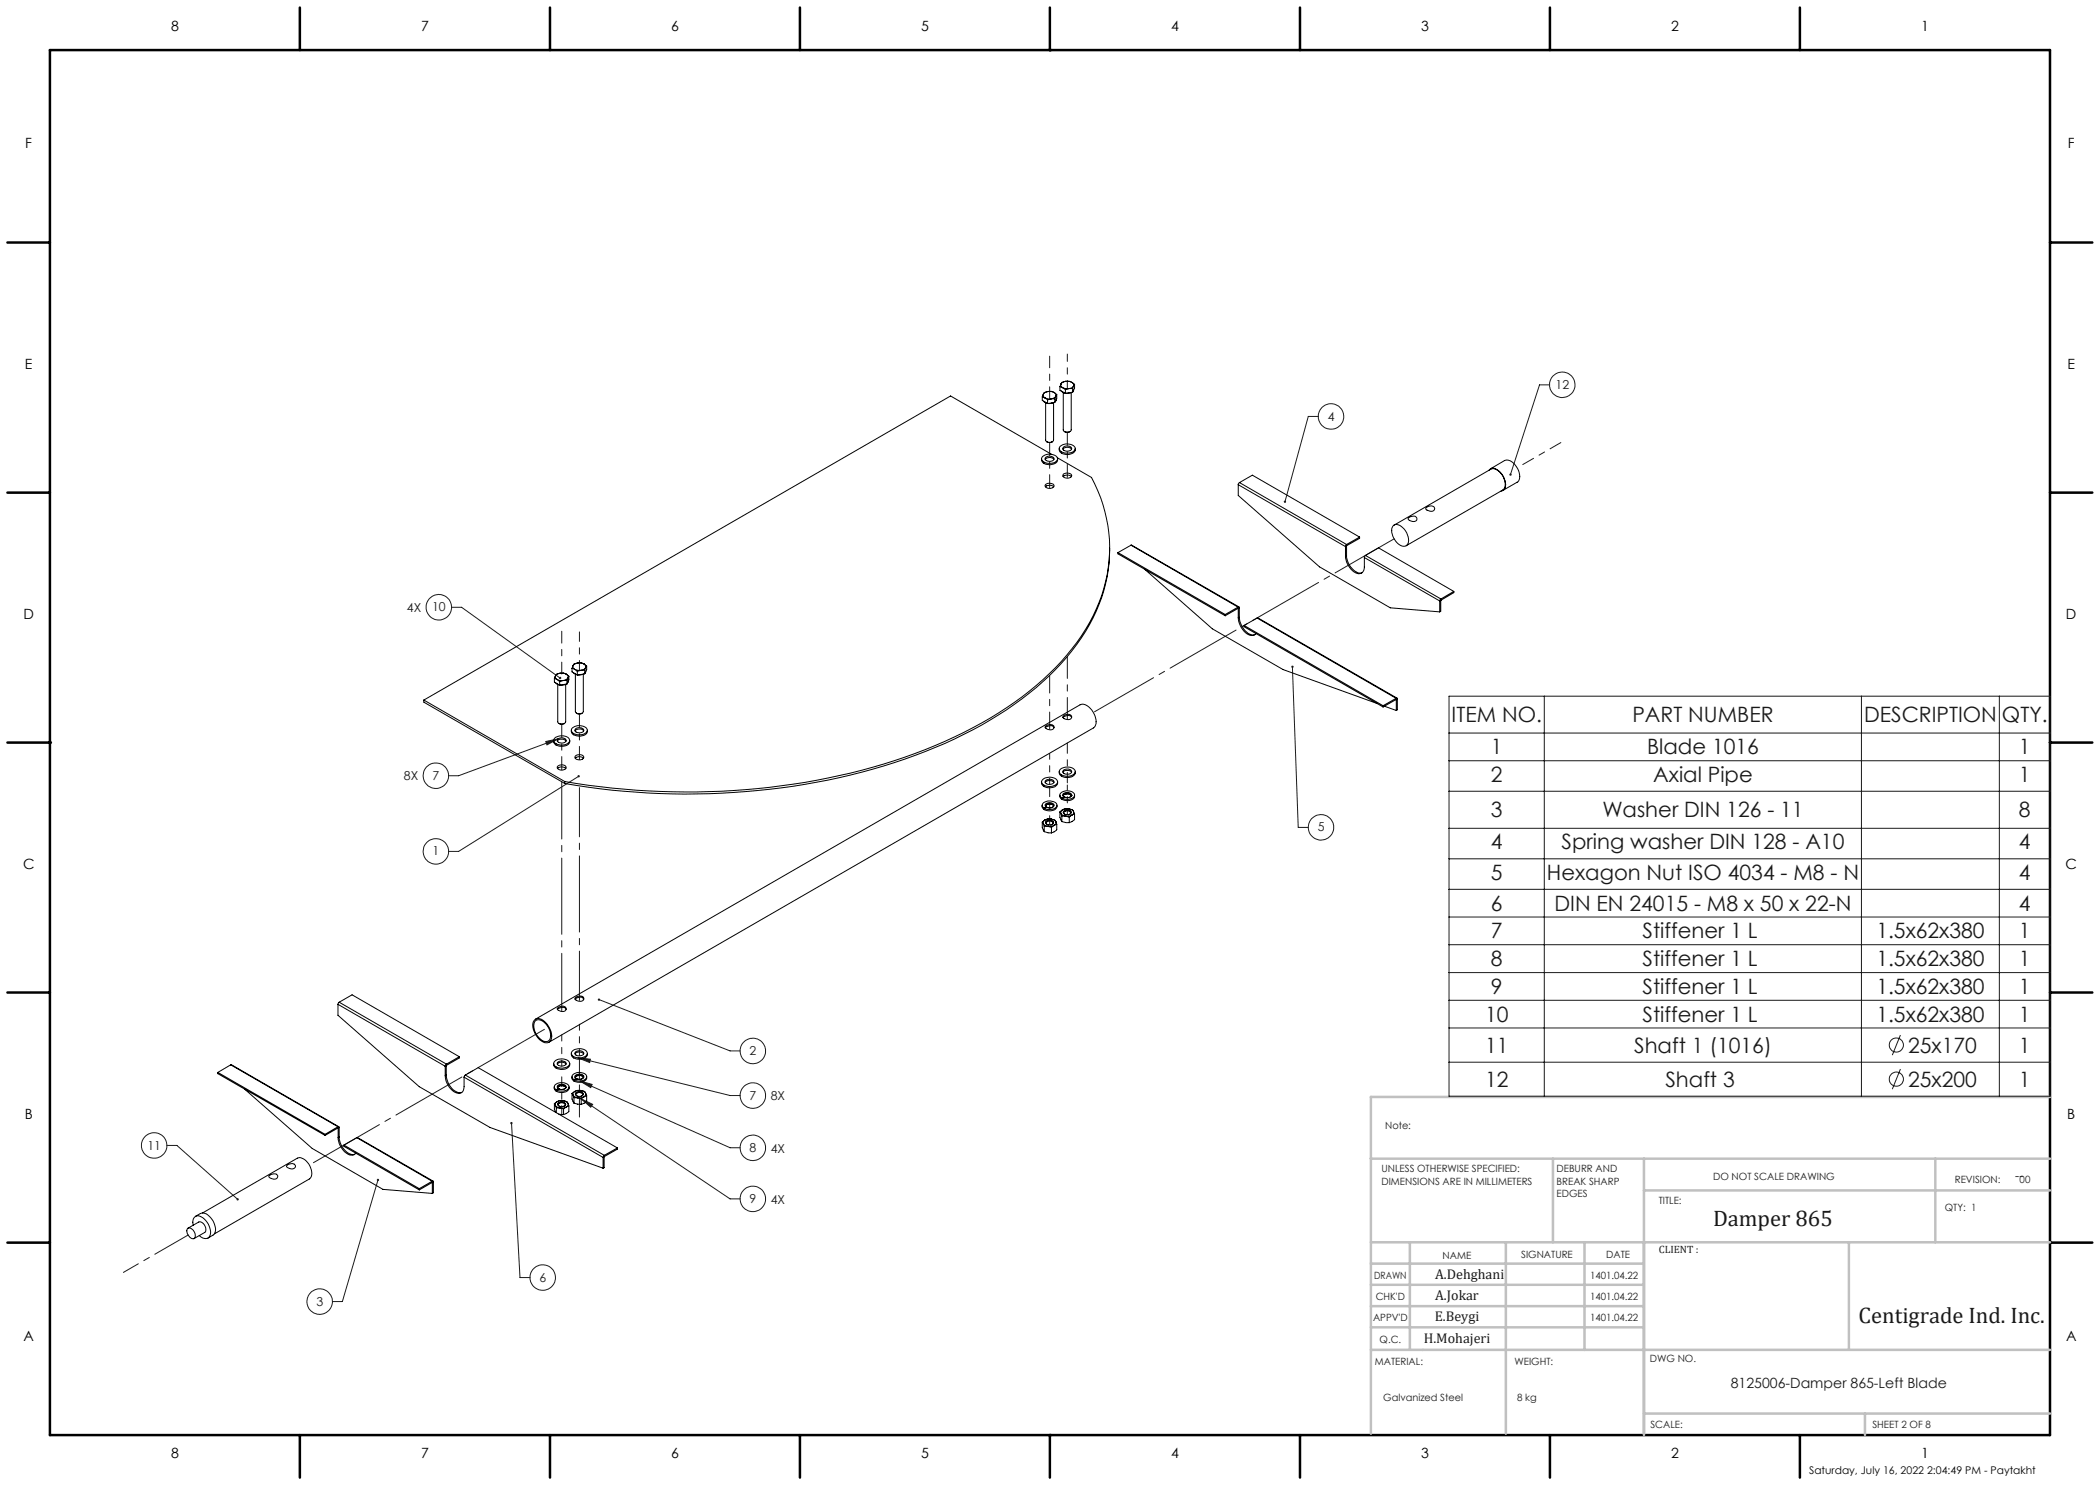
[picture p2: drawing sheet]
<svg xmlns="http://www.w3.org/2000/svg" width="420mm" height="297mm" viewBox="0 0 420 297" stroke-linecap="round" stroke-linejoin="round" font-family="sans-serif">
<g fill="none" stroke="#000" stroke-width=".5">
<path d="M10 10h400v277h-400zM60 1.5v8.5M110 1.5v8.5M160 1.5v8.5M210 10h.1M210 1.5v8.5M260 1.5v8.5M310 1.5v8.5M360 1.5v8.5M1.5 48.5h8.5M410 48.5h8.5M1.5 98.5h8.5"/>
<path d="M410 98.5h8.5M1.5 148.5h8.5M10 148.5h.1M410 148.5h.1M410 148.5h8.5M1.5 198.5h8.5M410 198.5h8.5M1.5 248.5h8.5M410 248.5h8.5M60 287v8.5M110 287v8.5M160 287v8.5"/>
<path d="M210 287h.1M210 287v8.5M260 287v8.5M310 287v8.5M360 287v8.5"/>
</g>
<g fill="none" stroke="#c0c0c0" stroke-width=".5">
<path d="M410 219.4h-135.8v67.3M274.2 231.7h135.8M310.6 231.7v16.8M328.8 231.7v55.3M328.8 238.1h81.2M387.1 231.7v16.8M274.2 248.5h135.8M274.2 257h54.6M274.2 252.7h54.6M282 248.5v21.5M301.2 248.5v38.2M316.9 248.5v21.5"/>
<path d="M369.8 248.5v21.5M274.2 265.5h54.6M274.2 261.2h54.6M274.2 270h135.8M328.8 282.7h81.2M373 282.7v4.3"/>
</g>
<g fill="none" stroke="#191924" stroke-width=".2">
<path d="M309.9 77h-2l-5.8 17.9M263.7 83.3h-2l-4.7 17M90.3 121.5h2l19.7 14.1M258.5 133.3l1.1 32.2h2.1M289.8 139.2h120.2v80h-120.2zM308.9 139.2v80M372.3 139.2v80M399.9 139.2v80M109.1 148.3l2.5-.5-2.2 1.2zM111.6 147.8l-19.9 7.3h-2M115.7 155.3l-24 15h-2M289.8 146.6h120.2"/>
<path d="M289.8 152.1h120.2M289.8 158.3h120.2M289.8 165.7h120.2M289.8 171.8h120.2M289.8 177.9h120.2M119.8 199.9l26.2 10.3h2M289.8 183.4h120.2M289.8 188.9h120.2M289.8 194.5h120.2M115.6 211.6l30.4 7.5h2M115.6 211.6l2.5 .2-.2 .7zM116 216.2l30 13.3h2"/>
<path d="M116 216.2l2.4 .7-.3 .6zM116.2 219.8l2.3 1.1-.4 .5zM116.2 219.8l29.8 20h2M289.8 200.1h120.2M289.8 205.6h120.2M289.8 212.4h120.2M380.1 207l-1.6 4M380.1 213.8l-1.6 4M33.4 229.1h2l12.1 10.8M75.6 236l-7.1 24.3h-2M102.3 224.6l1.7 30.9h2"/>
<circle cx="312.5" cy="77" r="2.54"/>
<circle cx="266.2" cy="83.3" r="2.55"/>
<circle cx="87.8" cy="121.5" r="2.55"/>
<circle cx="87.2" cy="155.1" r="2.55"/>
<circle cx="87.2" cy="170.3" r="2.55"/>
<circle cx="264.2" cy="165.5" r="2.55"/>
<circle cx="150.6" cy="219.1" r="2.55"/>
<circle cx="150.6" cy="210.2" r="2.55"/>
<circle cx="379.3" cy="209" r="1.42"/>
<circle cx="379.3" cy="215.8" r="1.41"/>
<circle cx="30.8" cy="229.1" r="2.55"/>
<circle cx="150.6" cy="239.8" r="2.55"/>
<circle cx="150.6" cy="229.6" r="2.55"/>
<circle cx="108.6" cy="255.5" r="2.55"/>
<circle cx="63.9" cy="260.3" r="2.55"/>
</g>
<path d="M61.9 233l47.8-27.6" fill="none" stroke="#191924" stroke-width=".2" stroke-dasharray="15.2 1.3 1.3 1.3" stroke-dashoffset="-.9"/>
<path d="M37.7 247l-13 7.5" fill="none" stroke="#191924" stroke-width=".2" stroke-dasharray="15.2 1.3 1.3 1.3" stroke-dashoffset="7.5"/>
<path d="M278.8 107.8l-59.9 34.6" fill="none" stroke="#191924" stroke-width=".2" stroke-dasharray="15.2 1.3 1.3 1.3" stroke-dashoffset="1.6"/>
<path d="M304.6 92.9l7.6-4.4" fill="none" stroke="#191924" stroke-width=".2" stroke-dasharray="15.2 1.3 1.3 1.3" stroke-dashoffset="12.7"/>
<path d="M209.9 71.2v8.5M112.4 126.2v8.6" fill="none" stroke="#191924" stroke-width=".2" stroke-dasharray="15.2 1.3 1.3 1.3" stroke-dashoffset="12.9"/>
<path d="M115.9 126.4v7.6M112.4 215.4v7.7" fill="none" stroke="#191924" stroke-width=".2" stroke-dasharray="15.2 1.3 1.3 1.3" stroke-dashoffset="13.3"/>
<path d="M209.9 97.6v-9.1M213.5 95.5v-9M112.4 154v-9.2M115.9 151.9v-9.1" fill="none" stroke="#191924" stroke-width=".2" stroke-dasharray="15.2 1.3 1.3 1.3" stroke-dashoffset="12.6"/>
<path d="M112.4 207v6.2M115.9 204.8v6.3" fill="none" stroke="#191924" stroke-width=".2" stroke-dasharray="15.2 1.3 1.3 1.3" stroke-dashoffset="14"/>
<path d="M115.9 211.8v11.6" fill="none" stroke="#191924" stroke-width=".2" stroke-dasharray="15.2 1.3 1.3 1.3" stroke-dashoffset="11.3"/>
<path d="M213.5 70.8v6.8" fill="none" stroke="#191924" stroke-width=".2" stroke-dasharray="15.2 1.3 1.3 1.3" stroke-dashoffset="13.8"/>
<path d="M213.5 148.6v8" fill="none" stroke="#191924" stroke-width=".2" stroke-dasharray="15.2 1.3 1.3 1.3" stroke-dashoffset="13.1"/>
<path d="M209.9 150.7v6.1" fill="none" stroke="#191924" stroke-width=".2" stroke-dasharray="15.2 1.3 1.3 1.3" stroke-dashoffset="14.1"/>
<path d="M213.5 157v5.9" fill="none" stroke="#191924" stroke-width=".2" stroke-dasharray="15.2 1.3 1.3 1.3" stroke-dashoffset="14.2"/>
<path d="M209.9 157.5v7.5" fill="none" stroke="#191924" stroke-width=".2" stroke-dasharray="15.2 1.3 1.3 1.3" stroke-dashoffset="13.4"/>
<path d="M213.5 143.9v-12.6" fill="none" stroke="#191924" stroke-width=".2" stroke-dasharray="15.2 1.3 1.3 1.3" stroke-dashoffset="10.9"/>
<path d="M209.9 145.8v-10.6" fill="none" stroke="#191924" stroke-width=".2" stroke-dasharray="15.2 1.3 1.3 1.3" stroke-dashoffset="11.8"/>
<path d="M112.4 202.1v-45.8" fill="none" stroke="#191924" stroke-width=".2" stroke-dasharray="15.2 1.3 1.3 1.3" stroke-dashoffset="3.8"/>
<path d="M115.9 200.1v-42.6" fill="none" stroke="#191924" stroke-width=".2" stroke-dasharray="15.2 1.3 1.3 1.3" stroke-dashoffset="5.4"/>
<path d="M301.9 94.8v.2l.1 .1 .1-.2-.1 .2a.24 .24 0 0 0 .3-.2 .24 .24 0 0 0-.4-.1zM119.7 199.7l-.1 .1 .2 .1-.2-.1a.23 .23 0 0 0 .2 .3 .23 .23 0 0 0 .2-.3 .23 .23 0 0 0-.3-.1zM102.2 224.4a.24 .24 0 0 0-.2 .4 .24 .24 0 0 0 .4 0 .24 .24 0 0 0-.1-.4v.2zM75.5 235.8a.24 .24 0 0 0-.1 .4 .24 .24 0 0 0 .4-.1 .24 .24 0 0 0-.1-.3l-.1 .2 .1-.2zM116.2 219.8l2.3 1.1-.4 .5zM116 216.2l2.4 .7-.3 .6zM115.6 211.6l2.5 .2-.2 .7zM111.9 135.4a.24 .24 0 0 0 0 .4 .24 .24 0 0 0 .3-.1l-.2-.1 .2 .1a.24 .24 0 0 0 0-.3 .24 .24 0 0 0-.3 0zM109.1 148.3l2.5-.5-2.2 1.2zM115.6 155.1l-.1 .1a.23 .23 0 0 0 .3 .3 .23 .23 0 0 0 .1-.4l-.2 .2 .2-.2zM256.8 100.2v.2l.1 .2 .1-.3v.3a.23 .23 0 0 0 .2-.4 .23 .23 0 0 0-.4 0zM258.3 133.2a.23 .23 0 0 0 0 .3 .23 .23 0 0 0 .4 0 .23 .23 0 0 0-.2-.4v.2v-.2zM47.4 239.7a.24 .24 0 0 0 0 .3 .24 .24 0 0 0 .3 0l-.2-.1 .2 .1a.24 .24 0 0 0 0-.3 .24 .24 0 0 0-.3 0z" fill="#191924"/>
<g fill="none" stroke="#000" stroke-width=".2">
<path d="M208.5 79.4l.5 .2M208.5 79.4v.7l1 .6M208.7 78.8a.6 .6 0 0 0 .3 .8M208.7 78.8l-.2 .6M209 79.6l.7 .2h.6M209 79.6l.5 .4M209.5 80v.7M209.6 78.3l-.6 .2-.3 .3M209.6 78.3h.5l.7 .2M209.6 78.3l-.8 .2-.1 .3M209.6 78.3h.7l.5 .2M210.3 79.8h.7"/>
<path d="M210.3 79.8l-.8 .2M210.8 78.5a.58 .58 0 0 1 .4 .7M210.8 78.5l.5 .4M211 79.8v.7M211.2 79.2l-.4 .4-.5 .2M211.2 79.2l-.2 .6M211.2 80l-.2 .3M211.3 78.9l-.1 .3M211.3 78.9v.8l-.3 .8M212 77.3l.5 .2M212 77.3v.8l1.1 .6M212.2 76.8a.6 .6 0 0 0 .3 .7"/>
<path d="M212.2 76.8l-.2 .5M212.2 78.2l.8 .4M212.5 77.5l.8 .2h.5M212.5 77.5l.6 .4M212.7 78.5v7.6l.2 .2M213.1 77.9v.8M213.1 76.3l-.6 .2-.3 .3M213.1 76.3h.7l.6 .2M213.1 76.3l-.7 .2-.2 .3M213.1 76.3h.8l.5 .2M213.8 77.7h.7M213.8 77.7l-.7 .2"/>
<path d="M214.2 78.5v7.5a.93 .93 0 0 1-1.3 .3M214.3 78.5l-1.2 .2M214.4 76.5a.55 .55 0 0 1 .3 .7M214.4 76.5l.5 .4M214.5 78.5l-1.4 .2M214.5 77.7v.8M214.7 77.2l-.3 .3-.6 .2M214.7 77.2l-.2 .5M214.7 77.9l-.1 .4M214.9 76.9l-.2 .3M214.9 76.9v.7l-.4 .9M208.3 91.8a1.12 1.12 0 0 0 1.4 1.1 1.38 1.38 0 0 0 1.8-1.1"/>
<path d="M208.5 91.3a2.15 2.15 0 0 1 3 .2 1.13 1.13 0 0 1-1.5 1.2 1.36 1.36 0 0 1-1.7-1zM208.7 80.2l.8 .5M209.1 91.6a1.1 1.1 0 0 1 1.7 .2 1.03 1.03 0 0 1-1.8-.1zM209.1 91.9a1.15 1.15 0 0 1 1.7 0M209.1 97.4a1.31 1.31 0 0 1 1.6 0M209.1 80.6v7.5l.2 .2M209.1 96.9a1.21 1.21 0 0 1 1.7 .2 .97 .97 0 0 1-.9 .6 .97 .97 0 0 1-.9-.7zM209.3 88.3l.5 .2 .7-.2M210.3 90.9l-20.2-11.7-105.3 60.8M210.7 80.6v7.4a.96 .96 0 0 1-1.4 .3M210.8 80.5l-1.2 .2M211 80.5l-1.5 .2"/>
<path d="M211.5 91.5l6.8 4a29.8 29.8 0 0 1-2 31.7 58.9 58.9 0 0 1-21.7 18.4 117.8 117.8 0 0 1-45.6 12.3 146.2 146.2 0 0 1-36-1.6M211.8 89.7a1.16 1.16 0 0 0 1.4 1.2 1.43 1.43 0 0 0 1.9-1.2M212.1 89.2a2.2 2.2 0 0 1 2.9 .3 1.19 1.19 0 0 1-1.4 1.1 1.22 1.22 0 0 1-1.7-1.2zM212.6 89.8a1.15 1.15 0 0 1 1.7 0M212.6 95.3a1.31 1.31 0 0 1 1.7 0M212.7 94.9a1.21 1.21 0 0 1 1.6 .2 1.03 1.03 0 0 1-1.8 .1zM212.7 89.4a1.12 1.12 0 0 1 1.6 .3 1.03 1.03 0 0 1-1.8 0zM212.9 86.3l.5 .2 .6-.2M247.7 96.9v2.2l16.2 14.3 14.2 8.2 9.8 .8M247.7 96.9l21.4 12.4M247.9 96.5l-.2 .4M247.9 96.5l21.4 12.4"/>
<path d="M247.9 96.5l2.6-1.5 21.4 12.4M297.8 94a1.18 1.18 0 0 1 1.9 .2 3.3 3.3 0 0 1 1.2 3.6l-.7 .4M298.1 93.8l2.8-1.7a2.09 2.09 0 0 1 2.5 1.3 2.2 2.2 0 0 1 0 3l-2.8 1.7M221.9 109.6a32 32 0 0 1-7.5 20.6 64.8 64.8 0 0 1-23.5 17.6 126.3 126.3 0 0 1-51.6 11 144.6 144.6 0 0 1-26.3-2.1M223.6 110.5l21.4 12.4M223.6 110.5v.3l21.4 12.4M226.2 109l21.6 12.4M226.2 109l-2.6 1.5M226.2 109l21.4 12.4M228.9 113.8l13.6 12 14.1 8.1 18.9 6.8M269.1 111.2a3.8 3.8 0 0 0 2.6 3.6l.8-.3 .3-.5 .1-2.5M269.1 109.3v1.9"/>
<path d="M269.3 111.1a3.7 3.7 0 0 0 2.7 3.5l.4-.1M269.3 108.9l-.2 .4M269.3 111.1l-.2 .1M269.3 108.9v2.2M271.9 107.4v.3l-2.8 1.6M271.9 107.4l-2.6 1.5M272.9 111.5l15 8.7M273.1 111.1l-.2 .4M273.1 111.1l15.1 8.7M273.1 111.1l2.6-1.5 15.1 8.7M278.7 105.1a1.74 1.74 0 0 1 2.2 .8 2.62 2.62 0 0 1 .4 3.2 1.65 1.65 0 0 1-2.1-.8 2.54 2.54 0 0 1-.5-3.2zM278.8 105l19.4-11.2a2.25 2.25 0 0 1 2.5 1.6 2.05 2.05 0 0 1-.1 2.6l-19.4 11.1"/>
<path d="M281.6 103.7a1.19 1.19 0 0 1 1.8-.1 .62 .62 0 0 1-.3 .6 .62 .62 0 0 1-.7 .1l-.5-.2zM285.3 101.5a.99 .99 0 0 1 1.6 .2 1.03 1.03 0 0 1-1.7 .1zM288.2 119.8l-.3 .4M288.2 119.8v.2M290.8 118.3l-2.6 1.5M290.8 118.3v.2l-2.6 1.5M110.9 135.7l.5 .2M110.9 135.7v.7l1 .7M111.1 135.2a.55 .55 0 0 0 .3 .7M111.1 135.2l-.2 .5M111.1 136.6l.8 .4M111.4 135.9l.6 .2h.7"/>
<path d="M111.4 135.9l.5 .4M111.5 136.9v7.5l.3 .3M111.9 136.3v.8M112 134.7l-.6 .1-.3 .4M112 134.7l.5-.1 .7 .2M112 134.7l-.7 .2-.2 .3M112 134.7l.7-.1 .5 .2M112.7 136.1l-.8 .2M113.1 136.9v7.5a.96 .96 0 0 1-1.3 .3M113.2 134.8a.58 .58 0 0 1 .4 .8M113.2 136.8l-1.2 .2M113.2 134.8l.6 .5"/>
<path d="M113.4 136.1h-.7M113.4 136.8l-1.5 .3M113.4 136.1v.7M113.6 135.6l-.5 .4-.4 .1M113.6 135.6l-.2 .5M113.6 136.3l-.1 .4M113.8 135.3l-.2 .3M113.8 135.3v.7l-.4 .8M114.4 133.7l.5 .2M114.4 133.7v.7l1.1 .6M114.6 133.1a.6 .6 0 0 0 .3 .8M114.6 133.1l-.2 .6"/>
<path d="M114.7 134.5l.7 .5M114.9 133.9l.8 .2h.5M114.9 133.9l.6 .4M115.1 134.9v7.5l.2 .2M115.5 134.3v.7M115.5 132.6l-.6 .2-.3 .3M115.5 132.6h.5l.8 .2M115.5 132.6l-.7 .2-.2 .3M115.5 132.6h.7l.6 .2M116.2 134.1h.7M116.2 134.1l-.7 .2M116.7 134.9v7.4a.93 .93 0 0 1-1.4 .3"/>
<path d="M116.8 134.8l-1.3 .2M116.8 132.8a.6 .6 0 0 1 .3 .7M116.8 132.8l.5 .4M116.9 134.8l-1.4 .2M116.9 134.1v.7M117.1 133.5l-.3 .4-.6 .2M117.1 133.5l-.2 .6M117.2 134.3l-.2 .3M117.3 133.2l-.2 .3M117.3 133.2v.7l-.4 .9M245 122.9v.3M247.6 121.4h.2l.1 .2"/>
<path d="M247.6 121.7h.1M247.6 121.4l-2.6 1.5M247.6 121.7l-2.6 1.5M247.6 121.4v.3M247.7 123.6a3.8 3.8 0 0 0 2.6 3.5l.5-.1 .4-.3M247.7 121.7v1.9M247.9 123.5a3.8 3.8 0 0 0 2.6 3.5l.5-.1M247.9 123.5l-.2 .1M247.9 121.6l-.2 .1M247.9 121.6v1.9M248.8 125.1l27.8 16M248.8 125.1v.2l27.8 16.1"/>
<path d="M251.4 123.6h.2l27.8 16M251.4 123.6l-2.6 1.5M251.4 123.6l27.8 16.1M279.2 139.7l.2-.1 .1 .2M279.2 139.9h.1M279.2 139.9l-2.6 1.5M279.2 139.7l-2.6 1.4M279.2 139.7v.2M279.3 139.9v2.2M279.5 139.8l-.2 .1M279.5 139.8v2.2l-.2 .1M287.9 120.2v2.2"/>
<path d="M288.1 120.1l-.2 .1M288.1 120.1v2.1l-.2 .2M288.2 120l-.1 .1M84.8 140l28.2 16.3M84.8 140v.4l28.2 16.3M110.7 148.1a1.16 1.16 0 0 0 1.4 1.2 1.38 1.38 0 0 0 1.8-1.2M110.9 147.6a2.33 2.33 0 0 1 2.9 .1 .9 .9 0 0 1-.1 .9 .9 .9 0 0 1-.9 .4 1.64 1.64 0 0 1-2.1-1zM111.5 147.9a1.06 1.06 0 0 1 1.7 .2 1.03 1.03 0 0 1-1.8 0zM111.5 148.2a1.15 1.15 0 0 1 1.7 0M111.5 153.7a1.2 1.2 0 0 1 1.7 0M111.5 153.2a.98 .98 0 0 1 1.7 .4 1.07 1.07 0 0 1-1.8-.1zM111.8 144.7l.5 .1 .6-.1"/>
<path d="M113 156.3v.4M114.3 146a1.12 1.12 0 0 0 1.3 1.2 1.38 1.38 0 0 0 1.9-1.2M114.5 145.6a2.15 2.15 0 0 1 2.9 .2 1.13 1.13 0 0 1-1.4 1.2 1.22 1.22 0 0 1-1.7-1.2zM115 146.2a1.15 1.15 0 0 1 1.7 0M115 151.7a1.2 1.2 0 0 1 1.7 0M115.1 151.2a.98 .98 0 0 1 1.6 .3 1.08 1.08 0 0 1-1.7 0zM115.1 145.7a1.12 1.12 0 0 1 1.7 .4 1.03 1.03 0 0 1-1.8-.1zM115.3 142.6l.5 .2 .6-.2M208.3 156.4a1.16 1.16 0 0 0 1.4 1.1 1.38 1.38 0 0 0 1.8-1.1M208.5 155.9a2.1 2.1 0 0 1 3 .2 .94 .94 0 0 1-1.1 1.2 1.64 1.64 0 0 1-2.1-1zM209.1 156.2a1.08 1.08 0 0 1 1.7 .2 1.07 1.07 0 0 1-1.8-.1zM209.1 156.5a1.15 1.15 0 0 1 1.7 0"/>
<path d="M209.1 145.6a1.24 1.24 0 0 1 1.7-.1v.1M209.1 145.2a1.03 1.03 0 0 1 1.7 .2 1.03 1.03 0 0 1-1.8 .1zM211.8 154.3a1.16 1.16 0 0 0 1.4 1.2 1.38 1.38 0 0 0 1.9-1.2M212 159v.5l.3 .3M212.1 153.9a2.24 2.24 0 0 1 2.9 .2 1.18 1.18 0 0 1-1.4 1.2 1.42 1.42 0 0 1-1.8-1zM212.3 159.6a.7 .7 0 0 1-.3-.8 .7 .7 0 0 1 .7-.5 1.81 1.81 0 0 1 2.2 .6 1.52 1.52 0 0 1-2.2 .9l-.2-.1M212.3 159.6v.2M212.5 159.8h-.2M212.6 154.4a1.23 1.23 0 0 1 1.7 0M212.6 143.5a1.16 1.16 0 0 1 1.7 0M212.7 143.2a1 1 0 0 1 1.6 .2 1.03 1.03 0 0 1-1.8 0zM212.7 154a1.06 1.06 0 0 1 1.6 .4 1.07 1.07 0 0 1-1.8-.1z"/>
<path d="M212.8 159.3l-.2-.1a.72 .72 0 0 1 .4-.7 .72 .72 0 0 1 .7 0 .48 .48 0 0 1 .6 .5 .48 .48 0 0 1-.4 .5l-1-.1M212.8 159.3v.1M212.8 159.3l-.5 .3M212.8 159.4v.1M212.9 159.4l-.4 .3M214.2 159.1a.97 .97 0 0 1-1.3 .3M214.2 159.1a.9 .9 0 0 0-1.5 0l.1 .3M214.2 159.1a1.06 1.06 0 0 0-1.5 .1 .95 .95 0 0 1 1.5 0M214.2 159.1h.1M214.9 159a1.03 1.03 0 0 1-1.2 1.1l-1-.1-.2-.1v-.2M276.6 141.1v.3M276.9 141.2l2.4 .9"/>
<path d="M208.4 161l.1 .6 .3 .3M208.5 164.4a2.66 2.66 0 0 0 .3 1.9M208.5 164.4l.2 .3M208.7 164.7l.3 .4 .6 .2M208.7 164.7l.1 .5M208.8 161.6a.7 .7 0 0 1-.3-.8 .7 .7 0 0 1 .7-.5 1.89 1.89 0 0 1 2.2 .6 1.26 1.26 0 0 1-1.6 1l-.9-.2M208.8 161.6v.3M208.8 166.3l.8 .3h.7M208.8 165.2l.8 .1M208.8 165.2v1.1M208.9 161.8l-.1 .1M209 164a.6 .6 0 0 0-.3 .7"/>
<path d="M209 164l-.5 .4M209.1 161.2a.94 .94 0 0 1 1.6 0M209.1 161.1l.2 .3M209.1 164.5a.91 .91 0 0 1 1.6 0M209.2 164.3a.98 .98 0 0 1 1.5 .3 .9 .9 0 0 1-1.6-.1zM209.2 161.4l-.1-.1a.74 .74 0 0 1 .3-.8 .74 .74 0 0 1 .8 0 .5 .5 0 0 1 .6 .5 .5 .5 0 0 1-.5 .5h-1M209.2 161.4l.1 .1M209.2 161.4l-.4 .2M209.3 161.5h.1M209.3 161.5l-.4 .2M209.6 165.3l.7 .2M209.7 165a.42 .42 0 0 1-.5-.5 .42 .42 0 0 1 .6-.3l.6 .2 .2 .2-.5 .4"/>
<path d="M210.3 163.8l.7 .3 .2 .3M210.3 163.8h-.6l-.7 .2M210.3 163.8l.7 .2 .2 .4M210.3 163.8h-.8l-.5 .2M210.3 165.5v1.1M210.7 161.1a.93 .93 0 0 1-1.4 .3M210.7 161.1a1.06 1.06 0 0 0-1.6 .1M210.7 161.1a.96 .96 0 0 0-1.6 0M210.8 165.1l-.5 .2h-.7M210.8 165.1l-.5 .4M211.2 164.4a.53 .53 0 0 1-.4 .7M211.2 164.4l.1 .4"/>
<path d="M211.3 164.8v1.1l-1 .7M211.3 164.8l-.5 .3M211.4 161a1.08 1.08 0 0 1-1.3 1.2l-1.2-.2v-.3M212 162.4a3 3 0 0 0 .4 1.9M212 162.4l.2 .3M212.2 162.7l.3 .3 .6 .2M212.2 162.7l.2 .5M212.4 164.3l1.5 .2M212.4 163.2h.7M212.4 163.2v1.1M212.5 162a.6 .6 0 0 0-.3 .7M212.5 162l-.5 .4"/>
<path d="M212.7 162.5a.92 .92 0 0 1 1.5 0M212.7 162.3a.98 .98 0 0 1 1.5 .2 .9 .9 0 0 1-1.5-.1zM213.1 163.2l.8 .2M213.2 162.9l-.4-.2a.67 .67 0 0 1 .7-.5 .67 .67 0 0 1 .6 .5l-.4 .2M213.8 161.8l.6 .2 .3 .3M213.8 161.8l-.5-.1-.8 .3M213.8 161.8l.7 .2 .2 .3M213.8 161.8l-.7-.1-.6 .3M213.9 163.4v1.1M214.4 163l-.6 .2h-.7M214.4 163l-.5 .4M214.7 162.3a.55 .55 0 0 1-.3 .7"/>
<path d="M214.7 162.3l.2 .5M214.9 162.8v1.1l-1 .6M214.9 162.8l-.5 .2M115 199.6a1.16 1.16 0 0 1 1.7 0 .66 .66 0 0 1-.2 .6 .66 .66 0 0 1-.8 0l-.6-.3zM116.7 199.7v.3M116.7 199.8a1.06 1.06 0 0 0-1.7 0M43.6 214.5l21.4 12.4M43.6 214.5v.2l21.4 12.4M46.1 213l.2-.1 21.5 12.5M46.1 213l21.5 12.4M46.1 213l-2.5 1.5M48.9 217.8l13.5 11.9 14.2 8.2 9.9 .8"/>
<path d="M67.6 200.9l21.4 12.4M67.6 200.9v2.2l16.3 14.2 14.1 8.2 22.6 8.1M67.8 200.4l-.2 .5M67.8 200.4l21.5 12.4M67.8 200.4l2.6-1.4 21.5 12.3M89 215.2a3.7 3.7 0 0 0 2.7 3.5l.3-.1a1.14 1.14 0 0 0 .8-1.3v-1.9M89 213.3v1.9M89.3 215a3.7 3.7 0 0 0 2.6 3.5h.5M89.3 215l-.3 .2M89.3 213.1l-.3 .2M89.3 213.1v1.9M89.3 212.8l-.3 .5"/>
<path d="M89.3 213.1h.1M89.3 212.8v.3M91.9 211.3v.3l-2.6 1.5M91.9 211.3l-2.6 1.5M92.8 215.4l27.8 16.1M93.1 215l-.3 .4M93.1 215l27.8 16.1M93.1 215l2.5-1.5 27.9 16.1M107 203.9a1.67 1.67 0 0 1 2.2 .7 3.3 3.3 0 0 1 .9 3.5 1.39 1.39 0 0 1-2.1-.1 3.9 3.9 0 0 1-1.4-3.6zM107 204.3a1.36 1.36 0 0 1 2 .3 2.79 2.79 0 0 1 .7 3.5 1.63 1.63 0 0 1-2.1-.8 3 3 0 0 1-.6-3zM107.1 203.8l108.9-62.8a1.94 1.94 0 0 1 2.4 1 2.84 2.84 0 0 1 .4 3.5l-109 63M110.7 212.7a1.16 1.16 0 0 0 1.4 1.2 1.43 1.43 0 0 0 1.8-1.2"/>
<path d="M110.8 217.4l.1 .5 .3 .3M110.9 212.3a2.1 2.1 0 0 1 3 .2 .91 .91 0 0 1-1.1 1.1 1.57 1.57 0 0 1-2.1-1zM111.2 217.9a.7 .7 0 0 1-.3-.7 .7 .7 0 0 1 .7-.6 1.84 1.84 0 0 1 2.2 .7 1.22 1.22 0 0 1-1.6 .9l-.9-.2M111.2 217.9v.3M111.3 218.2h-.1M111.5 212.5a1.08 1.08 0 0 1 1.7 .3 1.16 1.16 0 0 1-1.8 0zM111.5 212.8a1.15 1.15 0 0 1 1.7 0M111.5 201.9a1.23 1.23 0 0 1 1.7-.1v.1M111.5 217.4l.2 .3M111.5 217.4a.94 .94 0 0 1 1.6 0M111.5 217.6a.94 .94 0 0 1 1.6 0M111.5 217.4v.1"/>
<path d="M111.5 201.6a.97 .97 0 0 1 1.7 .2 1.02 1.02 0 0 1-1.8-.1zM111.6 217.7l-.2-.3a1.02 1.02 0 0 1 1.8-.1 1 1 0 0 1-1.4 .5M111.6 217.7l.1 .1M111.6 217.7l-.4 .2M111.7 217.8h.1M111.8 217.8h.1M111.8 217.8l-.5 .2M113.1 217.4a1 1 0 0 1-1.3 .4M113.1 217.4v.1a1 1 0 0 0-1.6 .1M113.8 217.4a1.08 1.08 0 0 1-1.2 1.1l-1.3-.2v-.3M114.3 210.7a1.16 1.16 0 0 0 1.3 1.1 1.43 1.43 0 0 0 1.9-1.1M114.4 218.7a2.68 2.68 0 0 0 .4 1.9"/>
<path d="M114.4 215.3v.6l.4 .3M114.4 218.7l.2 .3M114.5 210.2a2.1 2.1 0 0 1 2.9 .2 .94 .94 0 0 1-1.1 1.2 1.62 1.62 0 0 1-2-1zM114.6 219l.3 .4 .6 .2M114.6 219l.2 .5M114.8 215.9a.7 .7 0 0 1-.4-.8 .7 .7 0 0 1 .7-.5 1.86 1.86 0 0 1 2.2 .6 1.25 1.25 0 0 1-1.5 1l-.9-.2M114.8 215.9v.3M114.8 219.5l.7 .1M114.8 219.5v1.1M114.9 216.1l-.1 .1M114.9 218.3a.6 .6 0 0 0-.3 .7M114.9 218.3l-.5 .4"/>
<path d="M115 210.8a1.15 1.15 0 0 1 1.7 0M115.1 215.4l.2 .3M115.1 218.8a.92 .92 0 0 1 1.6 0M115.1 215.4a.95 .95 0 0 1 1.6 0M115.1 215.4h-.1M115.1 218.6a.84 .84 0 0 1 .9-.3 .84 .84 0 0 1 .6 .7 .91 .91 0 0 1-1.5-.2zM115.1 210.4a1.06 1.06 0 0 1 1.7 .3 1.07 1.07 0 0 1-1.8-.1zM115.2 215.7l-.2-.3a1.01 1.01 0 0 1 1.8-.1 1.02 1.02 0 0 1-1.5 .5M115.2 215.7h.1M115.2 215.7l-.4 .2M115.3 215.7v.1M115.3 215.8h.1"/>
<path d="M115.3 215.8l-.4 .2M115.5 219.6l.7 .2M115.6 219.3a.41 .41 0 0 1-.4-.5 .41 .41 0 0 1 .6-.3l.6 .1 .2 .3-.5 .4M116.2 218.1l.6 .2 .3 .3M116.2 218.1h-.8l-.5 .2M116.2 218.1l.7 .2 .2 .3M116.2 218.1h-.7l-.6 .2M116.2 219.8v1.1M116.7 215.4a.9 .9 0 0 1-1.4 .3M116.7 215.4a1.06 1.06 0 0 0-1.6 .1 .91 .91 0 0 1 1.6 0M116.8 219.4l-.6 .2h-.7M116.8 219.4l-.6 .4"/>
<path d="M117.1 218.6a.55 .55 0 0 1-.3 .8M117.1 218.6l.2 .5M117.3 219.1v1.1l-.5 .5-.6 .2M117.3 219.1l-.5 .3M117.3 215.3a1.08 1.08 0 0 1-1.2 1.2l-1.2-.3v-.2M53.8 235.2a1.16 1.16 0 0 1 1.8 0 .81 .81 0 0 1-.6 .7 .81 .81 0 0 1-.8-.2l-.4-.3zM57.4 233.1a1.12 1.12 0 0 1 1.7 0 .81 .81 0 0 1-.6 .7 .81 .81 0 0 1-.8-.2l-.4-.2zM65 226.9v.2M67.6 225.4h.2v.1M67.6 225.6h.1M67.6 225.4v.2M67.6 225.4l-2.6 1.5"/>
<path d="M67.6 225.6l-2.6 1.5M67.6 227.5a3.7 3.7 0 0 0 2.7 3.5h.5l.4-.4M67.6 225.6v1.9M67.8 227.4a3.6 3.6 0 0 0 3 3.5h.1M67.8 227.4l-.2 .1M67.8 225.5l-.2 .1M67.8 225.5v1.9M68.8 229v.3l15.1 8.7M68.8 229l15.1 8.7M71.4 227.5h.1l15.1 8.7M71.4 227.5l-2.6 1.5M71.4 227.5l15 8.8"/>
<path d="M83.9 237.7v.3M86.4 236.3l.2-.1 .1 .2M86.4 236.5h.1M86.4 236.3l-2.5 1.4M86.4 236.5l-2.5 1.5M86.4 236.3l.1 2.4M86.7 236.4l-.2 .1M86.7 236.4v2.1l-.2 .2M110.9 220.7v1.2l.2 .6M110.9 220.7l.2 .4M111.1 221.1l.3 .3 .6 .2M111.1 221.1l.2 .5"/>
<path d="M111.3 221.6h.7M111.3 221.6v.9M111.4 220.3a.57 .57 0 0 0-.3 .8M111.4 220.3l-.5 .4M111.5 220.9a.91 .91 0 0 1 1.6 0M111.6 220.7a.86 .86 0 0 1 1.5 .3 .9 .9 0 0 1-1.6-.2zM111.8 222.8l.9 .1M112 221.6l.7 .2M112.1 221.3a.41 .41 0 0 1-.4-.5 .41 .41 0 0 1 .6-.2h.2a.4 .4 0 0 1 .5 .3 .4 .4 0 0 1-.4 .4M112.7 220.1l.4 .2 .5 .4M112.7 220.1h-.7l-.6 .2M112.7 220.1l.7 .2 .2 .4"/>
<path d="M112.7 220.1h-.8l-.5 .2M112.7 221.8v1.1M113.2 221.4l-.5 .2h-.7M113.2 221.4l-.5 .4M113.6 220.7a.55 .55 0 0 1-.4 .7M113.6 220.7l.2 .5M113.8 221.2v1.1l-1.1 .6M113.8 221.2l-.6 .2M114.8 220.6l1.4 .3M120.6 231.5v2.1M120.9 231.1l-.3 .4M120.9 231.1l-.1 2.4-.2 .1"/>
<path d="M123.5 229.6v.2l-2.9 1.7M123.5 229.6l-2.6 1.5M37.5 245.8a.97 .97 0 0 1 1.4 .7l.1 .3a.63 .63 0 0 1-.1 .9 .63 .63 0 0 1-.9-.3l-.5-.7-.1-.5zM37.6 245.6l2.2-1.2a1.4 1.4 0 0 1 1.2 2.1l-2.2 1.2M38.7 245a1.21 1.21 0 0 1 .2-1.6 1.21 1.21 0 0 1 1.7 .2 3.5 3.5 0 0 1 1.3 3.6 1.25 1.25 0 0 1-2-.1M39.1 243.3l1-.6a1.78 1.78 0 0 1 2 .8 2.92 2.92 0 0 1 .7 3.4l-1.2 .7M40.5 242.6l19-11a2.25 2.25 0 0 1 2.5 1.6 2.05 2.05 0 0 1-.1 2.6l-19 11"/>
</g>
<g font-size="4.5" fill="#191924">
<text x="342.6" y="245.3">Damper 865</text>
<text x="371.7" y="264.5">Centigrade Ind. Inc.</text>
</g>
<g font-size="4.2" fill="#191924">
<text x="290.3" y="144.4">ITEM NO.</text>
<text x="326.5" y="144.4">PART NUMBER</text>
<text x="372.8" y="144.4">DESCRIPTION</text>
<text x="400.4" y="144.4">QTY.</text>
<text x="298.2" y="150.9">1</text>
<text x="329.4" y="150.9">Blade 1016</text>
<text x="403.8" y="150.9">1</text>
<text x="298.2" y="156.3">2</text>
<text x="330.6" y="156.3">Axial Pipe</text>
<text x="403.8" y="156.3">1</text>
<text x="298.2" y="163.5">3</text>
<text x="320.5" y="163.5">Washer DIN 126 - 11</text>
<text x="403.8" y="163.5">8</text>
<text x="298.2" y="169.8">4</text>
<text x="312.3" y="169.8">Spring washer DIN 128 - A10</text>
<text x="403.8" y="169.8">4</text>
<text x="298.2" y="175.9">5</text>
<text x="309.4" y="175.9">Hexagon Nut ISO 4034 - M8 - N</text>
<text x="403.8" y="175.9">4</text>
<text x="298.2" y="182.1">6</text>
<text x="310.9" y="182.1">DIN EN 24015 - M8 x 50 x 22-N</text>
<text x="403.8" y="182.1">4</text>
<text x="298.2" y="187.7">7</text>
<text x="328.5" y="187.7">Stiffener 1 L</text>
<text x="375.3" y="187.7">1.5x62x380</text>
<text x="403.8" y="187.7">1</text>
<text x="298.2" y="193.2">8</text>
<text x="328.5" y="193.2">Stiffener 1 L</text>
<text x="375.3" y="193.2">1.5x62x380</text>
<text x="403.8" y="193.2">1</text>
<text x="298.2" y="198.8">9</text>
<text x="328.5" y="198.8">Stiffener 1 L</text>
<text x="375.3" y="198.8">1.5x62x380</text>
<text x="403.8" y="198.8">1</text>
<text x="297" y="204.3">10</text>
<text x="328.5" y="204.3">Stiffener 1 L</text>
<text x="375.3" y="204.3">1.5x62x380</text>
<text x="403.8" y="204.3">1</text>
<text x="297" y="210.6">11</text>
<text x="326.8" y="210.6">Shaft 1 (1016)</text>
<text x="381.6" y="210.6">25x170</text>
<text x="403.8" y="210.6">1</text>
<text x="297" y="217.4">12</text>
<text x="333.1" y="217.4">Shaft 3</text>
<text x="381.6" y="217.4">25x200</text>
<text x="403.8" y="217.4">1</text>
</g>
<g font-size="2.8">
<text x="34.2" y="6.1">8</text>
<text x="84.2" y="6.1">7</text>
<text x="134.2" y="6.1">6</text>
<text x="184.2" y="6.1">5</text>
<text x="234.2" y="6.1">4</text>
<text x="284.2" y="6.1">3</text>
<text x="334.2" y="6.1">2</text>
<text x="384.2" y="6.1">1</text>
<text x="5.1" y="29.6">F</text>
<text x="413.6" y="29.6">F</text>
<text x="5" y="73.9">E</text>
<text x="413.5" y="73.9">E</text>
<text x="4.7" y="123.9">D</text>
<text x="413.2" y="123.9">D</text>
<text x="4.6" y="173.9">C</text>
<text x="413.1" y="173.9">C</text>
<text x="4.9" y="223.9">B</text>
<text x="413.4" y="223.9">B</text>
<text x="4.7" y="268.1">A</text>
<text x="413.2" y="268.1">A</text>
<text x="34.2" y="291.6">8</text>
<text x="84.2" y="291.6">7</text>
<text x="134.2" y="291.6">6</text>
<text x="184.2" y="291.6">5</text>
<text x="234.2" y="291.6">4</text>
<text x="284.2" y="291.6">3</text>
<text x="334.2" y="291.6">2</text>
<text x="384.2" y="291.6">1</text>
</g>
<g font-size="2.8" fill="#191924">
<text x="287" y="255.8">A.Dehghani</text>
<text x="287" y="260.1">A.Jokar</text>
<text x="284.7" y="268.7">H.Mohajeri</text>
<text x="286.9" y="264.2">E.Beygi</text>
<text x="346.2" y="277.7">8125006-Damper 865-Left Blade</text>
</g>
<g font-size="2.5" fill="#191924">
<text x="311.1" y="77.8">12</text>
<text x="265.5" y="84.1">4</text>
<text x="81.4" y="122.4">4X</text>
<text x="86.4" y="122.3">10</text>
<text x="86.5" y="155.9">7</text>
<text x="80.8" y="156.1">8X</text>
<text x="263.5" y="166.3">5</text>
<text x="86.5" y="171.1">1</text>
<text x="149.9" y="211">2</text>
<text x="149.9" y="219.9">7</text>
<text x="154.1" y="220.1">8X</text>
<text x="29.5" y="229.9">11</text>
<text x="149.9" y="230.4">8</text>
<text x="154.1" y="230.5">4X</text>
<text x="403" y="236.1">--</text>
<text x="149.9" y="240.6">9</text>
<text x="154.1" y="240.7">4X</text>
<text x="107.9" y="256.3">6</text>
<text x="63.3" y="261.1">3</text>
</g>
<text font-size="2.1" fill="#191924" x="331.8" y="250.6">CLIENT :</text>
<text font-size="2.1" x="361.8" y="294.9">Saturday, July 16, 2022 2:04:49 PM - Paytakht</text>
<g font-size="2" fill="#191924">
<text x="277" y="225.8">Note:</text>
<text x="276.3" y="234.5">UNLESS OTHERWISE SPECIFIED:</text>
<text x="276.3" y="237">DIMENSIONS ARE IN MILLIMETERS</text>
<text x="311.3" y="234.5">DEBURR AND</text>
<text x="311.3" y="237">BREAK SHARP</text>
<text x="311.3" y="239.5">EDGES</text>
<text x="342.6" y="235.9">DO NOT SCALE DRAWING</text>
<text x="391" y="236.5">REVISION:</text>
<text x="403.9" y="236.5">00</text>
<text x="331.8" y="240.8">TITLE:</text>
<text x="389" y="242.2">QTY: 1</text>
<text x="288.5" y="251.7">NAME</text>
<text x="304.2" y="251.6">SIGNATURE</text>
<text x="321.2" y="251.6">DATE</text>
<text x="274.8" y="255.8">DRAWN</text>
<text x="318" y="255.8">1401.04.22</text>
<text x="275.1" y="260">CHK'D</text>
<text x="318" y="260">1401.04.22</text>
<text x="274.6" y="264.1">APPV'D</text>
<text x="275.9" y="268.7">Q.C.</text>
<text x="318" y="264.1">1401.04.22</text>
<text x="275" y="273">MATERIAL:</text>
<text x="302.9" y="273">WEIGHT:</text>
<text x="330" y="272.5">DWG NO.</text>
<text x="276.7" y="280.1">Galvanized Steel</text>
<text x="303.4" y="280.1">8 kg</text>
<text x="330.1" y="285.6">SCALE:</text>
<text x="374.5" y="285.6">SHEET 2 OF 8</text>
</g>
</svg>
